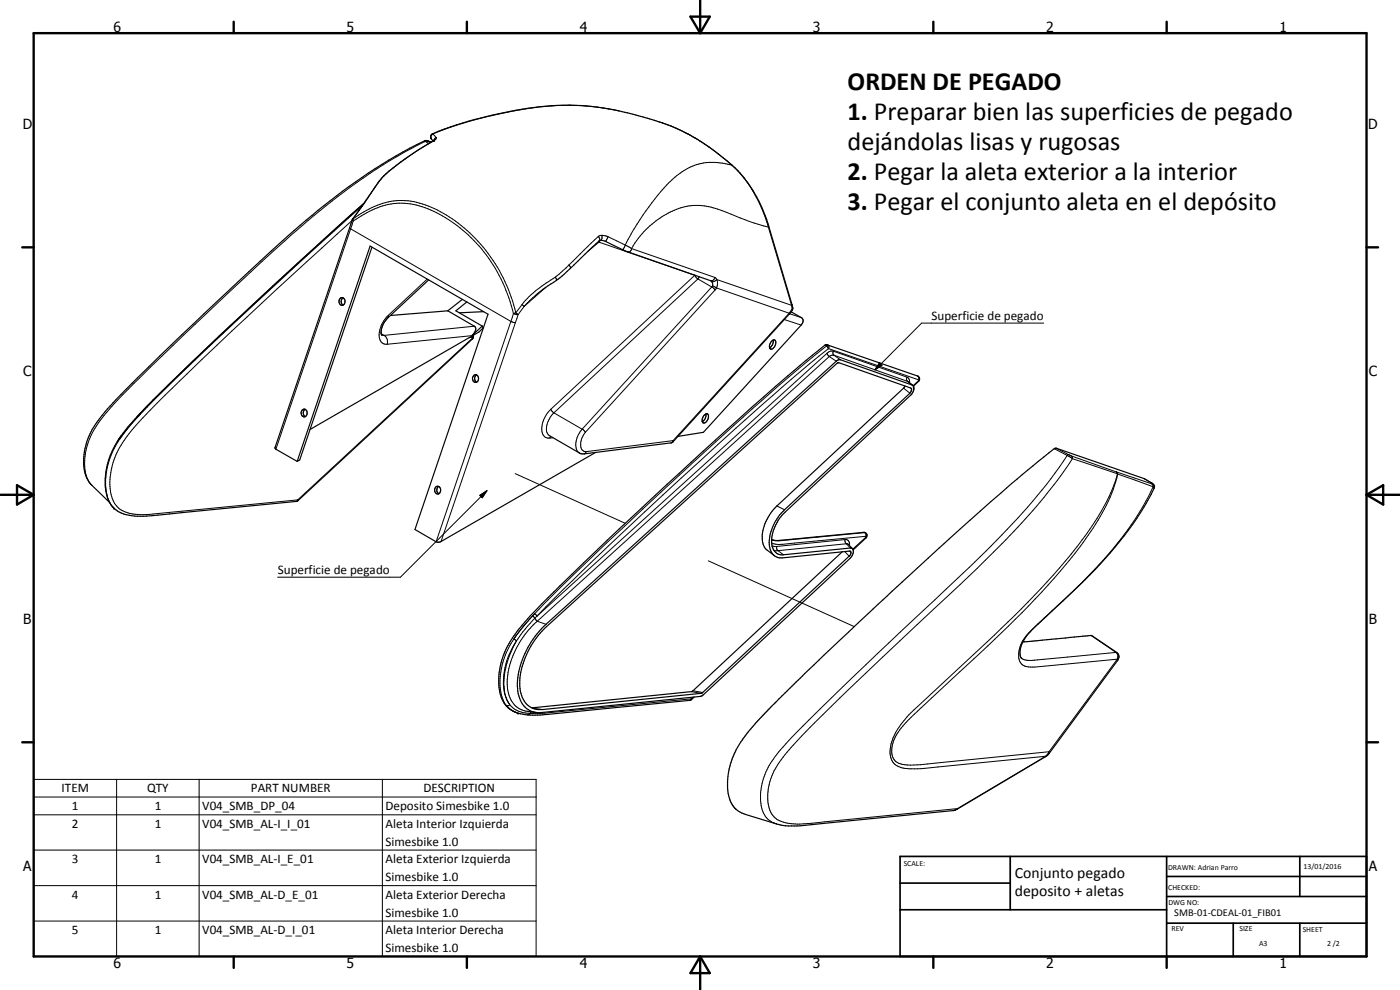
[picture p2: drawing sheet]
<svg xmlns="http://www.w3.org/2000/svg" width="420mm" height="297mm" viewBox="0 0 420 297" stroke-linecap="round" stroke-linejoin="round" font-family="sans-serif">
<g fill="none" stroke="#000" stroke-width=".3">
<path d="M185.7 33.3a76.6 76.6 0 0 0-34.8 .7 117.1 117.1 0 0 0-21 6.2M197.4 36.4a60.2 60.2 0 0 1 22.2 13.1M114.8 53.2l-7 10M114.8 53.2l-.1 .1M119 49.6l-4.2 3.6M119 49.6l-.1 .1M127.4 42.2h.1M127.4 42.2l.2 .2M127.6 42.4l1 .7M127.6 42.4a185.5 185.5 0 0 0-42.1 29.9 1306.5 1306.5 0 0 0-48.6 46.1 57.7 57.7 0 0 0-8.4 10.1 18.3 18.3 0 0 0-2.4 14.9l.6 1.3 .9 .9M128.3 42.3h.1M128.3 42.3l-.7 .1"/>
<path d="M128.3 42.3l.8 .5M128.3 42.2l.1 .1M128.4 42.3l1 .3M129.9 40.1h.1M129.9 40.2l1 1M129.9 40.2a1.04 1.04 0 0 0-.4 1.6M130 42.3l-5.6 3.5-5.4 3.8M130.8 41.8l-.9 .6M130.8 41.8l-.5 .3M130.9 41.2l-.1 .6M130.9 41.2l-.7 .9M219.6 49.5l.1 .1"/>
<path d="M219.6 49.5a39.6 39.6 0 0 1 11 18.6M219.6 49.5a17.5 17.5 0 0 0-11.7 .3l-.5 .2a25.1 25.1 0 0 0-6.8 4.9 83.4 83.4 0 0 0-12.9 18.6M104.9 68.3v.1M104.9 68.4l.3 .3M105.2 68.7l48.1 27.7M105.2 68.7l-22.4 66.1M105.6 66.2l-4.5 4.1a1255.1 1255.1 0 0 0-58.2 55 33.4 33.4 0 0 0-9.2 14.2 15.1 15.1 0 0 0 1 11.9 9.7 9.7 0 0 0 8 3l46.7-4.4M105.7 66l.3 .3M105.9 65.7h.1M105.9 65.7a24.2 24.2 0 0 1 16.6-5.5 37.6 37.6 0 0 1 22.5 14 48.8 48.8 0 0 1 9.8 19.7M105.9 65.7l.1 .6M106 66.3l-.8 2.4"/>
<path d="M106 66.3a26.3 26.3 0 0 1 13.8-5.3 29.3 29.3 0 0 1 18.2 7.4 46 46 0 0 1 16.1 25.7M107.7 63.2h.1M107.8 63.2l-1.9 2.5M108.7 61.7l-8.3 7.6a1907 1907 0 0 0-54.2 50.8l-4.1 4.2M170.8 79.5l-4.1 3.6M170.8 79.5l.3 .6v.5M179.5 71l-8.7 8.5M179.5 71a.86 .86 0 0 1 .4 1.2M179.7 72.6l28.8 10M179.7 72.6l-3.4 2.9M179.8 72.3l-.1 .3M180.4 72.1l-.7 .5"/>
<path d="M180.4 72.1l1 .2M180.4 72.1l-.5 .1M180.7 70.6l-1.2 .4M180.7 70.6l1.8 .4M180.7 70.6v.9l-.3 .6M182.5 71l5.2 2.5M182.5 71l-.8 1.4M186.9 74.9h.1M187.7 73.5l1.9 1.1M187.7 73.5l-.8 1.4M189.6 74.6l24.9 8.6M189.6 74.6l-.4 .8-.8 .2"/>
<path d="M230.6 68.1l7 23.5M230.6 68.1a120.3 120.3 0 0 1-15.2-5.4 17.9 17.9 0 0 0-17.3 2.7l-.7 .5a26.7 26.7 0 0 0-7.8 8.7M230.7 67.9l-.1 .2M116.5 94.6a7.6 7.6 0 0 0-2.5 7.4l.9 1 1.3 .3M116.5 94.6v.7M128.2 83.7l-11.7 10.9M142.4 97.9l-27.1 2.7M153.3 96.4l-22.4 66.2M153.3 96.4l1.4 .4M154.1 94.1l1.4 .3M154.1 94.1l-.8 2.3M154.7 96.8l-22.3 65.7"/>
<path d="M154.8 93.9l-.7 .2M154.8 93.9l.7 .5M155.5 94.4l-.8 2.4M156.7 91.4l-1.9 2.5M156.7 91.4l.6 .5M157.3 91.9l-1.8 2.5M160.7 88.6l-3.4 3.3M163.8 86.2l-6.5 5.7M166.7 83.1a36.2 36.2 0 0 0-10 8.3M166.7 83.1l.3 1.1M208.5 82.6l-43.2 40.2M208.5 82.6l1 1.1"/>
<path d="M208.6 82.5l-.1 .1M209.5 83.7l4.1 2.4M209.5 83.7l-43.3 40.2M209.9 83l-.4 .7M213.3 84.2l.3 .3M213.6 84.5l.3 .8-.1 .4M213.6 84.5l.8-.1 .7-.5 22.5 7.7M213.6 86.1l1 .9M213.6 86.1l-38.9 42.7M213.8 85.7l-.2 .4M213.8 85.7l1.2 .7M214.5 83.2a2.43 2.43 0 0 1 .5 3.2"/>
<path d="M214.5 83.2l-.4 .8-.8 .2M214.6 87l-38.9 42.7M215 86.4l-.4 .6M215 86.4l21.8 7.6M235.4 95.9l5 1.6M236.8 94v.3M236.8 94l-34.8 38.2M237 94.1l3.5 1.2M237.6 91.6l.2 1M237.7 91.4l-.1 .2M237.8 92.6v.4M237.8 92.6l-1 1.4"/>
<path d="M237.9 92.3l-.1 .3M313.2 96.9h-36.6l-14 14.1M114.4 100.1l.9 .5M114.5 100.5l.8 .1M115.3 100.6l.5 .4a2.37 2.37 0 0 1 .4 2.3M141.6 100.7l-25.4 2.6M141.8 101.5v.2M141.8 101.2l-1 .1M141.8 101.2v.3M141.8 101.5l-52.4 48.4M141.8 100.7v.5M141.8 101.4h.1"/>
<path d="M247.5 103.6l.4 .1 .7 .9M248.2 106l-87 78.9M248.2 106l.7 1M248.4 103.5h.1M248.4 103.5l-1.7 1.4a558.1 558.1 0 0 0-26.5 22.7l-10.9 10a1146.5 1146.5 0 0 0-48.8 46.5M248.4 103.5a.82 .82 0 0 1 .3 1.1M248.6 104.6a760.8 760.8 0 0 0-44.1 38.8l-5.5 5.1a1129.9 1129.9 0 0 0-35.2 33.6l-2.6 2.8M248.7 104.6h-.1M248.7 104.6l27 9.4M248.9 107l2.1 1.4M248.9 107l-87.7 79.4M250.1 105.4a1.8 1.8 0 0 0-1.9 .6"/>
<path d="M250.1 105.4l22.1 7.8M250.1 105.4l-.1 .7 .3 .5M250.3 106.6l2 1.3M250.3 106.6h-.7l-.7 .4M250.3 106.6l22.1 7.8M264 108.8l.7 .8-2.1 1.4zM271.2 116.5l1.9 1.5M272.2 113.2l.7 .7 .1 1M272.2 113.2l-.1 .6 .3 .6M272.4 114.4l1.4 1.1M272.4 114.4l.2 .1M275.4 112.8l.4 .5-.1 .7"/>
<path d="M275.7 114.2l-.1 .3M275.7 114v.2M275.7 114.2l-1.7 1.5M35.6 131.8l.2 .1M35.8 131.9a20.7 20.7 0 0 0-3.1 18.3l1 1.7M41.3 124.9h-.1M41.3 124.9h.1M41.3 124.9l.2 .1M41.5 125l-2.9 3.2-2.8 3.7M41.9 124.2l.2 .1M42.1 124.3l-4 4.5-2.3 3.1M42.1 124.3l-.6 .7"/>
<path d="M165.3 122.8a7.5 7.5 0 0 0-2.3 7.7l.6 .7 1.4 .2M165.3 131l-.3 .4M165.3 122.8l.9 1.1M165.9 131.4h-.9M166.2 123.9a6.1 6.1 0 0 0-1.9 6.2l.6 .6M166.2 123.9l8.5 4.9M174.7 128.8a5.8 5.8 0 0 0-1.3 6.7l.5 .4M174.7 128.8l1 .9M175.7 129.7a4.7 4.7 0 0 0-1 5.3l.4 .3 .8 .2M175.9 135.5l-.6 .7M202 132.2v.3M202 132.2l-.6 .7"/>
<path d="M202 132.2l-26.1 3.3M316.4 134.6l3.9 2.1M317 134.5l3.6 1.9M320.3 136.7l1.5 .9M320.3 136.7a176 176 0 0 1-24.4 28.7l-5 4.9a1595.5 1595.5 0 0 0-55 52.8 23.9 23.9 0 0 0-7.6 14.6 13.3 13.3 0 0 0 .9 6.4 5.9 5.9 0 0 0 3.9 3.1M320.6 136.4l-.3 .3M320.6 136.4h.1M320.6 136.4l1 .5 .2 .7M321.5 136.8l13.5 4.8M321.8 137.6l13.6 4.6M321.8 137.6a174.6 174.6 0 0 1-26.1 30.5l-7.5 7.3a1049.2 1049.2 0 0 0-50.1 48.2l-.7 .6a37.8 37.8 0 0 0-5.3 7.5l-1.3 3.6-.4 4.6a6.6 6.6 0 0 0 5.9 7.1 26.2 26.2 0 0 0 8.6-.1l42.4-4.3M33.6 151.9h.1"/>
<path d="M33.7 151.9l.5 .6M89.4 150l-.6 .5M89.4 149.9v.3M89.4 149.9v.1M144 148.6l2.1-1.4-1.4 2.2zM146.1 147.2l-25.9 26h-36.9M154.6 142.1l33.1 14.9M233.2 151.8l2.2 1.2M259.2 159.7l.3 .1M259.5 159.8l.3 .1M259.5 159.8l-25.7 2.5-2.2-.4M259.5 159.8l.4 .5v.6"/>
<path d="M335 141.6l.4 .6M335 141.6h.1M335.1 141.6l.3 .6M335.1 141.6l10.5 3.6M335.4 142.2h.1M335.4 142.2a65.2 65.2 0 0 1-12.2 21.9 254.6 254.6 0 0 1-26.9 28.4l-20.9 19.5a24.9 24.9 0 0 0-8 11.2 5.8 5.8 0 0 0 1.6 6.5l2.6 .8 4.8 .1 37.4-3.7M335.4 142.2l10.7 3.8M335.4 142.2a47.6 47.6 0 0 1-7.3 16.2 185.7 185.7 0 0 1-25.4 29.4l-27.3 25.6a24.2 24.2 0 0 0-7.1 8.5l-.1 .3a5.5 5.5 0 0 0 .8 6.4l.7 .4 1.7 .4a35.7 35.7 0 0 0 10.9-.6l32.5-3.2M343.4 143.6l2.5 1.6M345.6 145.2l.4 .4 .1 .4M345.6 145.2h.3M345.9 145.2h.1"/>
<path d="M346.1 146l.3 .4M346.1 146a89.1 89.1 0 0 1-17.6 24.8l-6.1 6.3-10.3 9.6a24.3 24.3 0 0 0-5.1 5.5 7 7 0 0 0-.6 6.7 3.2 3.2 0 0 0 2.9 1.3l26-2.4M346.4 146.4v.1M212.6 168.3l43.8 19.7M231.7 163.7l1.4 .3M232.3 165.1l1.2 .1M233.1 164v.7l.4 .5M233.5 165.2l1.7 1.3M253.5 165.5l1.3 1.4M253.6 161.9l-20.5 2.1M253.6 161.9a1.31 1.31 0 0 1 1.4 1.8M253.6 161.9v.4l.4 .9"/>
<path d="M254 163.2l1.2 1.2M254 163.2l-20.5 2M254 163.2l.6 .1M259.9 160.9l-25 2.4h-2.2l-1.1-.4M259.9 160.9h.1M259.9 160.9v.5M259.9 161.1l-4 3.7M154.2 191.7a21.4 21.4 0 0 0-3.4 17.9l1.2 2.2M154.2 191.7l.8 .6M155 192.3a25.6 25.6 0 0 0-3.8 13.2l.7 3.8M155 192.3a20.3 20.3 0 0 0-3.2 17M159.8 184.8l.7 .7"/>
<path d="M159.8 184.8l-2.8 3.3-2.8 3.6M160.5 184.1a53.8 53.8 0 0 0-6.3 7.6M160.5 184.1l-.7 .7M160.5 184.1l.7 .8M160.5 185.5l.7 .9M160.5 185.5l-3.6 4.1-1.9 2.7M161.2 184.9l-.7 .6M161.2 186.4a25.8 25.8 0 0 0-8.9 19.5 7.3 7.3 0 0 0 5.8 7.5M161.2 186.4l2.7 .9M327.4 190.7l7.5 5M334.9 195.7a1.54 1.54 0 0 1 .4 2.1M334.9 195.7l.3 .1"/>
<path d="M334.9 195.7l-24.4 2.4a5.7 5.7 0 0 1-3.8-.5M335.3 197.8l-20.5 27.8M335.3 197.8l.1 .4M151.8 209.3l.9 1.7M151.9 209.3l.6 1.3M152 211.8l1.2 1.1 1.3 .7M152.5 210.7l.5 .7M153 211.4l-.4 .4h-.6M153 211.4l.2 .4a7.7 7.7 0 0 0 5.8 2.2M154.5 213.6l1 .4zM159 214l-.6 .5M159.2 214h-.2"/>
<path d="M159.4 213.6l-.2 .4M159.8 212.5l3 .4M161.2 213.8l-2 .2M207.5 207.5l2.9 .5M207.5 209.7l-.5 .4M207.5 209.7l-44.1 4.3h-4.4M207.5 209.6v.3M207.5 209.6v.1M208 207.3l2.9 .5M208.1 209.2l-.6 .4M10.1 233.8h150.8v53.2h-150.8zM10.1 239.1h150.8"/>
<path d="M35 233.8v53.2M59.8 233.8v53.2M114.8 233.8v53.2M313.8 226.9l-26.5 15.7M313.8 226.9v.1M314.8 225.6l-1 1.3M314.8 225.6l.1 .5M10.1 244.5h150.8M10.1 255.1h150.8M287.3 242.6l-1.2 .6M287.3 242.6v.1M10.1 265.7h150.8"/>
<path d="M10.1 276.4h150.8"/>
</g>
<g fill="none" stroke="#000" stroke-width=".35">
<path d="M129.4 42.6a2.35 2.35 0 0 0-2-.4 172.1 172.1 0 0 0-39.1 26.9 1468.5 1468.5 0 0 0-43.7 41 123.7 123.7 0 0 0-15.1 16.1 19.5 19.5 0 0 0-4.2 14.8 7.9 7.9 0 0 0 2.3 4.6l5.3 5.2M130 42.3l-.7-1a.94 .94 0 0 1 .6-1.2 121.7 121.7 0 0 1 40.9-8.6 93.9 93.9 0 0 1 34.3 8 63.4 63.4 0 0 1 18.2 13.9l3.1 4.5a40.3 40.3 0 0 1 4.1 9.3l7.2 24.2a2.22 2.22 0 0 1-.9 2.9l-35 38.4-26.9 3.5-.9-.2-9.1-5.3M130 42.3a80.1 80.1 0 0 0-15.3 11l-7 9.9a9.7 9.7 0 0 0-2.8 5.1l-22.4 66 .3 .5 6.4 3.6M130.3 42.1l-.3 .2M130.3 42.1h.1M130.3 42v.1M101.2 68.1l-22.7 20.8M109.2 61l-4.3 3.8M109.3 61l-25.5 23.1-22.5 21M111.6 74.2l-21.7 63.8-.7 .4M179.9 72.2l-2.2 2a112.2 112.2 0 0 1-10.7 10l-4.1 2.6-2.2 1.8M181.4 72.3l6.7 3.2 25.2 8.7"/>
<path d="M76.2 91.1l-7 6.6a714.7 714.7 0 0 0-27.3 26.5l-3.6 4-2 2.7M102.1 89.6a1.09 1.09 0 0 1 1.5 .5 1.09 1.09 0 0 1-.7 1.5 1.15 1.15 0 0 1-1.1-.7 1.15 1.15 0 0 1 .3-1.3zM102.9 89.3a1.34 1.34 0 0 0 .1 2.2M128.6 84l-12.1 11.3a6.7 6.7 0 0 0-2.1 3.9l.1 1.3M134.4 93.3l8 4.6a1.63 1.63 0 0 1-.5 2.5l-.3 .3 3.1-2.9M134.4 93.3l-17.2 1.4M138.8 89.8l-4.4 3.5M140.1 90.6l-3.3 2.7 7.9 4.5M144.7 97.8l.2 .7-1.1 1.1-50.8 29.3M145.1 93.5l-7.2 .4M237.4 93.6l3.1 1.7a1.37 1.37 0 0 1-.1 2.2l-29.3 32.2-7.6 1.2M55.5 110.7l-14.4 14.3"/>
<path d="M59 107.3l-1.2 1.1M142 100.6l.1 .7-.3 .4-52.6 48.7-41.8 4.2a21 21 0 0 1-11-.7 8.5 8.5 0 0 1-4.8-7.8 22.6 22.6 0 0 1 3.6-13.6M142.1 112.7a1.08 1.08 0 0 1 1.5 .4 1.08 1.08 0 0 1-.4 1.5 1.09 1.09 0 0 1-1.4-.5 1.09 1.09 0 0 1 .3-1.4zM143 112.5a1.31 1.31 0 0 0 0 2.2M231.5 102.5a.7 .7 0 0 1 .6-.5 .7 .7 0 0 1 .7 .5 1.87 1.87 0 0 1-1.6 2.2 1.66 1.66 0 0 1 .3-2.2zM232 102a2.24 2.24 0 0 1-1 2.4M271.6 115.8l-.4 .7-38 35.3a12.6 12.6 0 0 0-4.2 11.4l.9 1.6 2.5 2M272.6 114.5l1.4 1.2M274.1 115.9l-.3-.4-21.5-7.6-1.1 .3-87.3 79.1a25.3 25.3 0 0 0-8.5 20.1 6.6 6.6 0 0 0 5.9 6.4l49.4-5.1 44.4-41.1a2.09 2.09 0 0 0 .5-3.1l-20.4 2a3.4 3.4 0 0 1-3.6-4.2 13 13 0 0 1 4.1-8.7l37.8-35.2 .6-1.1M274.1 115.9v1.4M274.1 115.9l1.6-1.6a.98 .98 0 0 0-.3-1.5l-27.2-9.4-.7 .2a963.7 963.7 0 0 0-50.9 45l-21.4 20.3a195.9 195.9 0 0 0-21 21.9 21.9 21.9 0 0 0-3.8 18.5 8 8 0 0 0 8 5.2h3.7l44.9-4.4 1.4-1M36.3 130.9l-1.1 1.6"/>
<path d="M90.7 123a.98 .98 0 0 1 1.3 .1 .98 .98 0 0 1 .1 1.3 .89 .89 0 0 1-1.1 .6 .89 .89 0 0 1-.6-1zM91.6 122.8a1.31 1.31 0 0 0 0 2.2M178.7 135.8l-46.5 26.8h-1.3l-6.4-3.7 22-64.6-35.4-20.5-21.9 64.6M211.3 124.6l.9-.5a1.73 1.73 0 0 1-.8 2.8h-.3a1.58 1.58 0 0 1 .2-2.3zM211.8 124.2l-.2 1.4-.8 .9M130.8 146.2a1.02 1.02 0 0 1 1.4 .1 1.02 1.02 0 0 1-.1 1.4 .85 .85 0 0 1-1 .5 .85 .85 0 0 1-.6-.8v-.8zM131.6 146a1.3 1.3 0 0 0 .1 2.1M231.6 161.9l2 .3 25.6-2.5a.96 .96 0 0 1 .9 .6 .96 .96 0 0 1-.2 1.1l-3.8 3.6M252.8 165.5l-45 41.9-48.1 5M254.6 163.3l1.3 1.3M163.4 188.6l87.9-79.7 .5-.1 21.5 7.6a1.04 1.04 0 0 1-.2 1.6l-37.7 35a13.9 13.9 0 0 0-4.5 10.9 3.6 3.6 0 0 0 4 3.5l20-2a.75 .75 0 0 1 .5 .6 .75 .75 0 0 1-.4 .8l-44.4 41.2-47.8 4.9a6 6 0 0 1-6.6-5.6 22.1 22.1 0 0 1 4.7-15.9zM306.9 192.7l20.7-2 7.6 5.1a1.65 1.65 0 0 1 .2 2.4l-21 28.4-27.6 16.4-47.6 4.8-4.8-.2-10.7-3.3a7.9 7.9 0 0 1-5.4-7.9 24 24 0 0 1 6.3-16.8l3.4-4 7.1-7.2a895.8 895.8 0 0 1 31.2-29.7l15.5-14.2 15.5-14 9.5-8.1 9.8-7.9h.4l26.4 9.1 2.3 1.4a1.11 1.11 0 0 1 .7 1.5 93.2 93.2 0 0 1-19.3 26l-15.5 14.7a13.5 13.5 0 0 0-5.5 8.4 2.44 2.44 0 0 0 .6 2"/>
<path d="M158.1 213.4l2.8 .4"/>
</g>
<g fill="#000">
<circle cx="130.3" cy="42" r=".18"/>
<circle cx="130.3" cy="42.1" r=".18"/>
<circle cx="34.2" cy="152.5" r=".18"/>
<circle cx="155.5" cy="214" r=".18"/>
</g>
<g fill="none" stroke="#000" stroke-width=".71">
<path d="M10.1 9.9h400v277.1h-400zM70.1 6.5v3.4M140.1 6.5v3.4M207.2 5h5.8l-2.9 4.9zM210.1 0v9.9M280.1 6.5v3.4M350.1 6.5v3.4M6.7 74.2h3.4M410.1 74.2h3.5M.1 148.5h10M5.1 145.6l5 2.9-5 2.9zM410.1 148.5h10"/>
<path d="M410.1 148.5l5-2.9v5.8zM6.7 222.7h3.4M410.1 222.7h3.5M70.1 287v3.4M140.1 287v3.4M210.1 287v10M210.1 287l2.9 5h-5.8zM280.1 287v3.4M350.1 287v3.4"/>
</g>
<path d="M270.1 257h140v30h-140zM303.2 257v16M350.1 257v30M390.1 257v12M270.1 265h33.1M270.1 273h80M350.1 277h60M350.1 269h60M350.1 263h60M370.1 277v10M390.1 277v10" fill="none" stroke="#000" stroke-width=".51"/>
<path d="M264 108.8l.7 .8-2.1 1.4zM144 148.6l2.1-1.4-1.4 2.2z" fill="#000"/>
<g font-size="7.9">
<text x="254.4" y="26.9">ORDEN DE PEGADO</text>
<text x="254.4" y="35.9">1. Preparar bien las superficies de pegado</text>
<text x="254.4" y="44.9">dejándolas lisas y rugosas</text>
<text x="254.4" y="53.9">2. Pegar la aleta exterior a la interior</text>
<text x="254.4" y="62.9">3. Pegar el conjunto aleta en el depósito</text>
</g>
<g font-size="4.7">
<text x="304.6" y="263.5">Conjunto pegado</text>
<text x="304.6" y="268.9">deposito + aletas</text>
</g>
<g font-size="4.2">
<text x="34" y="9.6">6</text>
<text x="104" y="9.6">5</text>
<text x="174" y="9.6">4</text>
<text x="244" y="9.6">3</text>
<text x="314" y="9.6">2</text>
<text x="384" y="9.6">1</text>
<text x="6.8" y="38.7">D</text>
<text x="410.6" y="38.7">D</text>
<text x="7" y="112.9">C</text>
<text x="410.8" y="112.9">C</text>
<text x="7" y="187.1">B</text>
<text x="410.8" y="187.1">B</text>
<text x="7" y="261.4">A</text>
<text x="410.8" y="261.4">A</text>
<text x="34" y="290.4">6</text>
<text x="104" y="290.4">5</text>
<text x="174" y="290.4">4</text>
<text x="244" y="290.4">3</text>
<text x="314" y="290.4">2</text>
<text x="384" y="290.4">1</text>
</g>
<g font-size="3.9">
<text x="279.6" y="95.9">Superficie de pegado</text>
<text x="83.3" y="172.1">Superficie de pegado</text>
<text x="18.5" y="237.7">ITEM</text>
<text x="44.1" y="237.7">QTY</text>
<text x="75.3" y="237.7">PART NUMBER</text>
<text x="127.1" y="237.7">DESCRIPTION</text>
<text x="21.6" y="243.1">1</text>
<text x="46.4" y="243.1">1</text>
<text x="60.7" y="243.1">V04_SMB_DP_04</text>
<text x="115.7" y="243.2">Deposito Simesbike 1.0</text>
<text x="21.6" y="248.4">2</text>
<text x="46.4" y="248.4">1</text>
<text x="60.7" y="248.4">V04_SMB_AL-I_I_01</text>
<text x="115.7" y="248.5">Aleta Interior Izquierda</text>
<text x="115.7" y="253.8">Simesbike 1.0</text>
<text x="21.6" y="259">3</text>
<text x="46.4" y="259">1</text>
<text x="60.7" y="259">V04_SMB_AL-I_E_01</text>
<text x="115.7" y="259.1">Aleta Exterior Izquierda</text>
<text x="21.6" y="269.6">4</text>
<text x="46.4" y="269.6">1</text>
<text x="60.7" y="269.7">V04_SMB_AL-D_E_01</text>
<text x="115.7" y="264.4">Simesbike 1.0</text>
<text x="115.7" y="269.7">Aleta Exterior Derecha</text>
<text x="115.7" y="275">Simesbike 1.0</text>
<text x="21.6" y="280.2">5</text>
<text x="46.4" y="280.3">1</text>
<text x="60.7" y="280.3">V04_SMB_AL-D_I_01</text>
<text x="115.7" y="280.3">Aleta Interior Derecha</text>
<text x="115.7" y="285.7">Simesbike 1.0</text>
</g>
<text font-size="3.1" x="352.4" y="275">SMB-01-CDEAL-01_FIB01</text>
<g font-size="2.4">
<text x="271.2" y="259.7">SCALE:</text>
<text x="350.6" y="261">DRAWN: Adrian Parro</text>
<text x="391.2" y="260.6">13/01/2016</text>
<text x="350.6" y="267">CHECKED:</text>
<text x="350.6" y="271.4">DWG NO:</text>
<text x="351.6" y="279.3">REV</text>
<text x="372" y="279.4">SIZE</text>
<text x="391" y="279.6">SHEET</text>
<text x="377.9" y="283.8">A3</text>
<text x="398.3" y="283.8">2 /2</text>
</g>
</svg>
